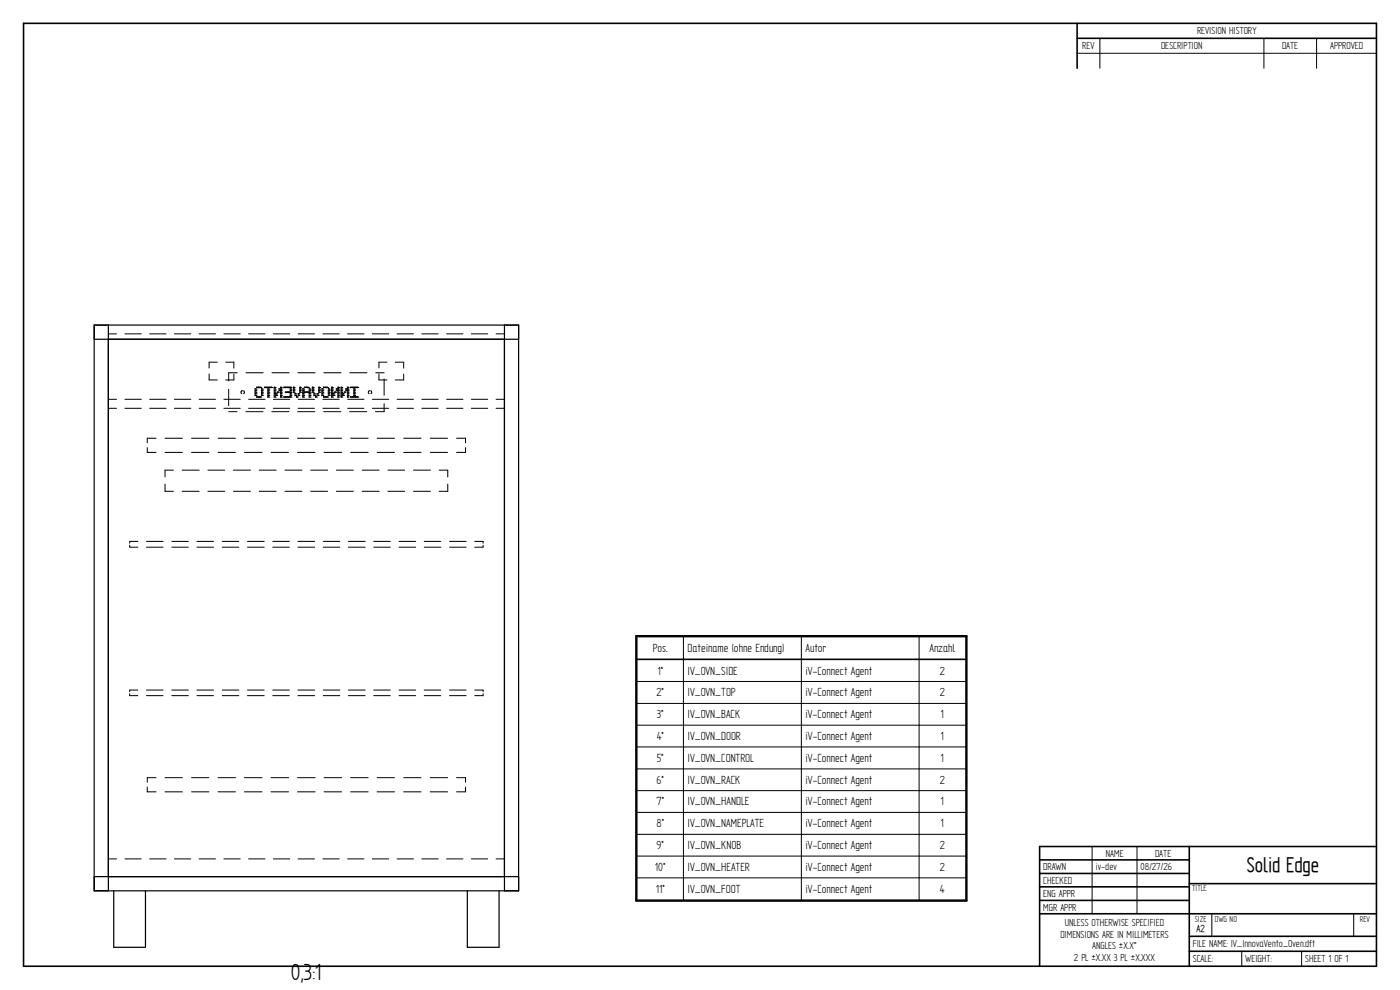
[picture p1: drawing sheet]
<svg xmlns="http://www.w3.org/2000/svg" width="297mm" height="210mm" viewBox="0 0 297 210" stroke-linecap="round" stroke-linejoin="round" font-family="sans-serif">
<g fill="none" stroke="#000" stroke-width=".34">
<path d="M5 5h287v200h-287zM228.5 5v9.5M228.5 8.1h63.5M135 139.9h70M252.3 179.6v25.4M292 179.6h-71.4v25.4M220.6 182.4h31.7M220.6 185.3h31.7M220.6 188.1h31.7M220.6 191h31.7M220.6 193.8h71.4M252.3 187.5h39.7"/>
<path d="M252.3 198.6h39.7M252.3 201.8h39.7"/>
</g>
<g fill="none" stroke="#000" stroke-width=".21">
<path d="M228.5 11.3h63.5M233.3 8.1v6.4M268.1 8.1v6.4M279.3 8.1v6.4M23 70.8h1.7M26.5 70.8h3.5M31.7 70.8h3.5M37 70.8h3.5M42.2 70.8h3.5M44.4 79.3v1.3h1.7M46.1 76.8h-1.7v1.3M47.5 70.8h3.5"/>
<path d="M47.9 76.8h1.7v1.3M49.6 79.4v1.2h-1.7M50.3 79.1h-1.8v1.7M52.2 79.1h3.6M52.7 70.8h3.5M57.7 79.1h3.6M58 70.8h3.5M63.2 79.1h3.6M63.2 70.8h3.5M68.5 70.8h3.5M68.7 79.1h3.6M73.7 70.8h3.5"/>
<path d="M74.2 79.1h3.7M79 70.8h3.5M79.7 79.1h1.8M80.4 79.3v1.3h1.7M82.1 76.8h-1.7v1.3M83.9 76.8h1.7v1.3M84.2 70.8h3.5M85.6 79.4v1.2h-1.7M89.5 70.8h3.5M94.7 70.8h3.5M100 70.8h3.5M105.2 70.8h1.8"/>
<path d="M23 84.7h1.7M23 86.6h1.7M26.5 84.7h3.5M26.5 86.6h3.5M31.2 95v1h1.9M31.7 84.7h3.5M31.7 86.6h3.5M33.1 93h-1.9v.9M35 93h3.7M35 96h3.7M36.8 99.7h-1.8v1.5M37 84.7h3.5"/>
<path d="M37 86.6h3.5M38.7 99.7h3.5M40.6 93h3.7M40.6 96h3.7M42.2 84.7h3.5M42.2 86.6h3.5M44.1 99.7h3.6M46.3 93h3.7M46.3 96h3.7M47.5 84.7h3.5M47.5 86.6h3.5M48.5 87.3h1.8"/>
<path d="M48.5 82.6v3.5M49.5 99.7h3.6M51.3 82.9h.1M51.3 82.9l-.2 .2 .2 .4M51.7 82.9l.2 .3-.2 .3M51.9 93h3.7M51.9 96h3.7M52.2 87.3h3.6M52.7 84.7h3.5M52.7 86.6h3.5M54.1 82.5h.1M54.1 82.8h.1"/>
<path d="M54.1 83.1h.1M54.1 83.5h.1M54.1 83.8h.1M54.1 82.5v.1M54.1 82.8v.2M54.1 83.1v.2M54.1 83.5v.2M54.1 83.8v.2M54.2 83.5l.1 .1M54.2 83.1l.1 .1M54.2 82.5h.1M54.2 82.8l.1 .1"/>
<path d="M54.2 83.8l.1 .1M54.3 82.5h.1M54.3 82.9h.1M54.3 83.2h.1M54.3 83.6h.1M54.3 83.9h.1M54.4 82.1h.1M54.4 84.2h.1M54.4 82.1v.2M54.4 84.2v.1M54.6 82.1l.1 .1M54.6 84.2h.1"/>
<path d="M54.7 82.2h.1M54.7 84.2h.1M54.8 84.2h.1M54.8 82.1h.1M54.8 82.1v.2M54.8 84.2v.1M54.9 84.2h.1M54.9 82.1l.1 .1M55 84.2h.1M55 82.2h.1M55 99.7h3.6M55.1 84.2h.1"/>
<path d="M55.1 82.1h.1M55.1 82.1v.2M55.1 84.2v.1M55.2 84.2h.1M55.2 82.1l.1 .1M55.3 84.2h.1M55.3 82.2h.1M55.5 83.8h.1M55.5 83.5h.1M55.5 83.1h.1M55.5 82.8h.1M55.5 82.5h.1"/>
<path d="M55.5 82.5v.1M55.5 82.8v.2M55.5 83.1v.2M55.5 83.5v.2M55.5 83.8v.2M55.6 83.8l.1 .1M55.6 83.5l.1 .1M55.6 83.1l.1 .1M55.6 82.8l.1 .1M55.6 82.5h.1M55.7 83.9h.1M55.7 83.6h.1"/>
<path d="M55.7 83.2h.1M55.7 82.9h.1M55.7 82.5h.1M56.1 82.1h.1M56.1 82.1v.2M56.3 82.1v.1M56.3 82.2h.1M56.5 82.1h.1M56.5 82.1v.2M56.6 82.1l.1 .1M56.7 82.2h.1M56.8 84.2h.1"/>
<path d="M56.8 83.5h.1M56.8 82.8h.1M56.8 82.1h.1M56.8 82.5h.1M56.8 83.1h.1M56.8 83.8h.1M56.8 82.1v.2M56.8 82.5v.1M56.8 82.8v.2M56.8 83.1v.2M56.8 83.5v.2M56.8 83.8v.2"/>
<path d="M56.8 84.2v.1M56.9 83.8l.1 .1M56.9 84.2h.1M56.9 83.5l.1 .1M56.9 82.8l.1 .1M56.9 82.1l.1 .1M56.9 82.5h.1M56.9 83.1l.1 .1M57 84.2h.1M57 83.6h.1M57 82.9h.1M57 82.2h.1"/>
<path d="M57 82.5h.1M57 83.2h.1M57 83.9h.1M57.1 82.1h.1M57.1 82.1v.2M57.3 82.1l.1 .1M57.4 82.2h.1M57.5 82.1h.1M57.5 82.1v.2M57.5 93h3.7M57.5 96h3.7M57.6 82.1l.1 .1"/>
<path d="M57.7 87.3h3.6M57.7 82.2h.1M58 84.7h3.5M58 86.6h3.5M58.2 84.2h.1M58.2 83.8h.1M58.2 83.1h.1M58.2 82.5h.1M58.2 82.1h.1M58.2 82.8h.1M58.2 83.5h.1M58.2 82.1v.2"/>
<path d="M58.2 82.5v.1M58.2 82.8v.2M58.2 83.1v.2M58.2 83.5v.2M58.2 83.8v.2M58.2 84.2v.1M58.3 82.8l.1 .1M58.3 83.1l.1 .1M58.3 83.5l.1 .1M58.3 83.8l.1 .1M58.3 84.2h.1M58.3 82.5h.1"/>
<path d="M58.3 82.1l.1 .1M58.4 84.2h.1M58.4 83.9h.1M58.4 83.2h.1M58.4 82.5h.1M58.4 82.2h.1M58.4 82.9h.1M58.4 83.6h.1M58.5 83.5h.1M58.5 83.8h.1M58.5 83.5v.2M58.5 83.8v.2"/>
<path d="M58.6 83.5l.1 .1M58.6 83.8l.1 .1M58.7 83.6h.1M58.7 83.9h.1M58.8 83.1h.1M58.8 83.1v.2M59 83.1l.1 .1M59.1 83.2h.1M59.2 82.8h.1M59.2 82.5h.1M59.2 82.5v.1M59.2 82.8v.2"/>
<path d="M59.3 82.8l.1 .1M59.3 82.5h.1M59.4 82.9h.1M59.4 82.5h.1M59.5 83.8h.1M59.5 83.1h.1M59.5 82.5h.1M59.5 82.1h.1M59.5 82.8h.1M59.5 83.5h.1M59.5 84.2h.1M59.5 82.1v.2"/>
<path d="M59.5 82.5v.1M59.5 82.8v.2M59.5 83.1v.2M59.5 83.5v.2M59.5 83.8v.2M59.5 84.2v.1M59.6 83.8l.1 .1M59.6 83.1l.1 .1M59.6 82.5h.1M59.6 82.1l.1 .1M59.6 82.8l.1 .1M59.6 83.5l.1 .1"/>
<path d="M59.6 84.2h.1M59.7 83.9h.1M59.7 83.2h.1M59.7 82.5h.1M59.7 82.2h.1M59.7 82.9h.1M59.7 83.6h.1M59.7 84.2h.1M60.2 82.1h.1M60.2 84.2h.1M60.2 82.1v.2M60.2 84.2v.1"/>
<path d="M60.3 82.1l.1 .1M60.3 84.2h.1M60.4 82.2h.1M60.4 84.2h.1M60.5 99.7h3.6M60.5 84.2h.1M60.5 83.1h.1M60.5 82.1h.1M60.5 82.1v.2M60.5 83.1v.2M60.5 84.2v.1M60.7 84.2h.1"/>
<path d="M60.7 83.1v.1M60.7 82.1v.1M60.7 83.2h.1M60.7 82.2h.1M60.9 82.1h.1M60.9 83.1h.1M60.9 84.2h.1M60.9 82.1v.2M60.9 83.1v.2M60.9 84.2v.1M61 82.1v.1M61 83.1v.1"/>
<path d="M61 84.2h.1M61 82.2h.1M61 83.2h.1M61.2 84.2h.1M61.2 83.1h.1M61.2 82.1h.1M61.2 82.1v.2M61.2 83.1v.2M61.2 84.2v.1M61.3 84.2h.1M61.3 83.1l.1 .1M61.3 82.1l.1 .1"/>
<path d="M61.4 84.2h.1M61.4 83.2h.1M61.4 82.2h.1M61.6 83.8h.1M61.6 82.8h.1M61.6 82.1h.1M61.6 82.5h.1M61.6 83.1h.1M61.6 83.5h.1M61.6 84.2h.1M61.6 82.1v.2M61.6 82.5v.1"/>
<path d="M61.6 82.8v.2M61.6 83.1v.2M61.6 83.5v.2M61.6 83.8v.2M61.6 84.2v.1M61.7 83.8v.1M61.7 82.8v.1M61.7 82.1v.1M61.7 83.5v.1M61.7 84.2h.1M61.7 82.5h.1M61.7 83.1v.1"/>
<path d="M61.7 83.9h.1M61.7 82.9h.1M61.7 82.2h.1M61.7 83.2h.1M61.7 83.6h.1M62.2 82.1h.1M62.2 82.5h.1M62.2 82.8h.1M62.2 83.1h.1M62.2 82.1v.2M62.2 82.5v.1M62.2 82.8v.2"/>
<path d="M62.2 83.1v.2M62.4 82.8v.1M62.4 82.1v.1M62.4 82.5h.1M62.4 83.1v.1M62.4 82.2h.1M62.4 82.9h.1M62.4 83.2h.1M62.6 83.5h.1M62.6 83.8h.1M62.6 83.5v.2M62.6 83.8v.2"/>
<path d="M62.7 83.5v.1M62.7 83.8v.1M62.7 83.6h.1M62.7 83.9h.1M62.9 84.2h.1M62.9 84.2v.1M63 84.2h.1M63.1 84.2h.1M63.1 93h3.7M63.1 96h3.7M63.2 87.3h3.6M63.2 83.8h.1"/>
<path d="M63.2 83.5h.1M63.2 84.7h3.5M63.2 86.6h3.5M63.2 83.5v.2M63.2 83.8v.2M63.4 83.8v.1M63.4 83.5v.1M63.4 83.9h.1M63.4 83.6h.1M63.6 83.1h.1M63.6 82.8h.1M63.6 82.5h.1"/>
<path d="M63.6 82.1h.1M63.6 82.1v.2M63.6 82.5v.1M63.6 82.8v.2M63.6 83.1v.2M63.7 83.1l.1 .1M63.7 82.8l.1 .1M63.7 82.5h.1M63.7 82.1l.1 .1M63.8 83.2h.1M63.8 82.9h.1M63.8 82.5h.1"/>
<path d="M63.8 82.2h.1M64.2 82.8h.1M64.2 82.5h.1M64.2 83.1h.1M64.2 83.5h.1M64.2 83.8h.1M64.2 84.2h.1M64.2 82.5v.1M64.2 82.8v.2M64.2 83.1v.2M64.2 83.5v.2M64.2 83.8v.2"/>
<path d="M64.2 84.2v.1M64.4 84.2h.1M64.4 83.8v.1M64.4 82.5h.1M64.4 82.8v.1M64.4 83.1v.1M64.4 83.5v.1M64.4 82.9h.1M64.4 83.2h.1M64.4 83.6h.1M64.4 83.9h.1M64.6 83.1h.1"/>
<path d="M64.6 82.1h.1M64.6 82.1v.2M64.6 83.1v.2M64.7 82.1l.1 .1M64.7 83.1l.1 .1M64.8 83.2h.1M64.8 82.2h.1M64.9 82.1h.1M64.9 83.1h.1M64.9 82.1v.2M64.9 83.1v.2M65.1 82.1v.1"/>
<path d="M65.1 83.1v.1M65.1 82.2h.1M65.1 83.2h.1M65.2 83.1h.1M65.2 82.1h.1M65.2 82.1v.2M65.2 83.1v.2M65.4 83.1v.1M65.4 82.1v.1M65.4 83.2h.1M65.4 82.2h.1M65.6 84.2h.1"/>
<path d="M65.6 83.8h.1M65.6 83.5h.1M65.6 82.5h.1M65.6 82.8h.1M65.6 83.1h.1M65.6 82.5v.1M65.6 82.8v.2M65.6 83.1v.2M65.6 83.5v.2M65.6 83.8v.2M65.6 84.2v.1M65.7 84.2h.1"/>
<path d="M65.7 83.8l.1 .1M65.7 83.5l.1 .1M65.7 82.5h.1M65.7 82.8l.1 .1M65.7 83.1l.1 .1M65.8 84.2h.1M65.8 83.9h.1M65.8 83.6h.1M65.8 82.5h.1M65.8 82.9h.1M65.8 83.2h.1M65.9 99.7h3.6"/>
<path d="M66.3 83.1h.1M66.3 82.8h.1M66.3 82.5h.1M66.3 82.1h.1M66.3 82.1v.2M66.3 82.5v.1M66.3 82.8v.2M66.3 83.1v.2M66.4 83.1l.1 .1M66.4 82.8l.1 .1M66.4 82.5h.1M66.4 82.1l.1 .1"/>
<path d="M66.5 83.2h.1M66.5 82.9h.1M66.5 82.5h.1M66.5 82.2h.1M66.6 83.8h.1M66.6 83.5h.1M66.6 83.5v.2M66.6 83.8v.2M66.7 83.8l.1 .1M66.7 83.5l.1 .1M66.8 83.9h.1M66.8 83.6h.1"/>
<path d="M66.9 84.2h.1M66.9 84.2v.1M67.1 84.2h.1M67.3 83.5h.1M67.3 83.8h.1M67.3 83.5v.2M67.3 83.8v.2M67.4 83.8l.1 .1M67.4 83.5l.1 .1M67.5 83.6h.1M67.5 83.9h.1M67.6 82.1h.1"/>
<path d="M67.6 82.5h.1M67.6 82.8h.1M67.6 83.1h.1M67.6 82.1v.2M67.6 82.5v.1M67.6 82.8v.2M67.6 83.1v.2M67.7 82.1l.1 .1M67.7 83.1l.1 .1M67.7 82.5h.1M67.7 82.8l.1 .1M67.8 82.2h.1"/>
<path d="M67.8 82.5h.1M67.8 82.9h.1M67.8 83.2h.1M68.3 82.5h.1M68.3 82.8h.1M68.3 83.1h.1M68.3 83.5h.1M68.3 83.8h.1M68.3 82.5v.1M68.3 82.8v.2M68.3 83.1v.2M68.3 83.5v.2"/>
<path d="M68.3 83.8v.2M68.4 82.8l.1 .1M68.4 83.8l.1 .1M68.4 83.1l.1 .1M68.4 82.5h.1M68.4 83.5l.1 .1M68.5 82.5h.1M68.5 82.9h.1M68.5 83.2h.1M68.5 83.6h.1M68.5 83.9h.1M68.5 84.7h3.5"/>
<path d="M68.5 86.6h3.5M68.6 84.2h.1M68.6 82.1h.1M68.6 82.1v.2M68.6 84.2v.1M68.7 87.3h3.6M68.7 84.2h.1M68.7 82.1l.1 .1M68.7 93h3.8M68.7 96h3.8M68.8 84.2h.1M68.8 82.2h.1"/>
<path d="M69 82.1h.1M69 84.2h.1M69 82.1v.2M69 84.2v.1M69.1 82.1l.1 .1M69.1 84.2h.1M69.2 82.2h.1M69.2 84.2h.1M69.3 84.2h.1M69.3 82.1h.1M69.3 82.1v.2M69.3 84.2v.1"/>
<path d="M69.4 84.2h.1M69.4 82.1l.1 .1M69.5 84.2h.1M69.5 82.2h.1M69.6 83.8h.1M69.6 83.5h.1M69.6 83.1h.1M69.6 82.8h.1M69.6 82.5h.1M69.6 82.5v.1M69.6 82.8v.2M69.6 83.1v.2"/>
<path d="M69.6 83.5v.2M69.6 83.8v.2M69.8 83.8v.1M69.8 83.5v.1M69.8 83.1v.1M69.8 82.8v.1M69.8 82.5h.1M69.8 83.9h.1M69.8 83.6h.1M69.8 83.2h.1M69.8 82.9h.1M70.3 84.2h.1"/>
<path d="M70.3 83.8h.1M70.3 83.1h.1M70.3 82.5h.1M70.3 82.1h.1M70.3 82.8h.1M70.3 83.5h.1M70.3 82.1v.2M70.3 82.5v.1M70.3 82.8v.2M70.3 83.1v.2M70.3 83.5v.2M70.3 83.8v.2"/>
<path d="M70.3 84.2v.1M70.4 84.2h.1M70.4 83.8l.1 .1M70.4 83.5l.1 .1M70.4 83.1l.1 .1M70.4 82.5h.1M70.4 82.1l.1 .1M70.4 82.8l.1 .1M70.5 84.2h.1M70.5 83.9h.1M70.5 83.2h.1M70.5 82.5h.1"/>
<path d="M70.5 82.2h.1M70.5 82.9h.1M70.5 83.6h.1M70.7 83.5h.1M70.7 83.8h.1M70.7 83.5v.2M70.7 83.8v.2M70.8 83.8l.1 .1M70.8 83.5l.1 .1M70.9 83.6h.1M70.9 83.9h.1M71 83.1h.1"/>
<path d="M71 83.1v.2M71.1 83.1l.1 .1M71.2 83.2h.1M71.3 82.8h.1M71.3 82.5h.1M71.3 82.5v.1M71.3 82.8v.2M71.4 99.7h3.6M71.5 82.8v.1M71.5 82.5h.1M71.5 82.9h.1M71.7 83.8h.1"/>
<path d="M71.7 83.1h.1M71.7 82.5h.1M71.7 82.1h.1M71.7 82.8h.1M71.7 83.5h.1M71.7 84.2h.1M71.7 82.1v.2M71.7 82.5v.1M71.7 82.8v.2M71.7 83.1v.2M71.7 83.5v.2M71.7 83.8v.2"/>
<path d="M71.7 84.2v.1M71.8 83.8v.1M71.8 83.1v.1M71.8 82.5h.1M71.8 82.1v.1M71.8 82.8v.1M71.8 83.5v.1M71.8 84.2h.1M71.8 83.9h.1M71.8 83.2h.1M71.8 82.2h.1M71.8 82.9h.1"/>
<path d="M71.8 83.6h.1M72.3 83.5h.1M72.3 82.8h.1M72.3 82.1h.1M72.3 82.5h.1M72.3 83.1h.1M72.3 83.8h.1M72.3 84.2h.1M72.3 82.1v.2M72.3 82.5v.1M72.3 82.8v.2M72.3 83.1v.2"/>
<path d="M72.3 83.5v.2M72.3 83.8v.2M72.3 84.2v.1M72.5 83.8v.1M72.5 83.1v.1M72.5 83.5v.1M72.5 82.8v.1M72.5 82.1v.1M72.5 82.5h.1M72.5 84.2h.1M72.5 83.6h.1M72.5 82.9h.1"/>
<path d="M72.5 82.2h.1M72.5 83.2h.1M72.5 83.9h.1M72.7 83.8h.1M72.7 83.5h.1M72.7 83.5v.2M72.7 83.8v.2M72.8 83.8l.1 .1M72.8 83.5l.1 .1M72.9 83.9h.1M72.9 83.6h.1M73 83.1h.1"/>
<path d="M73 83.1v.2M73.2 83.1v.1M73.2 83.2h.1M73.4 82.5h.1M73.4 82.8h.1M73.4 82.5v.1M73.4 82.8v.2M73.5 82.8v.1M73.5 82.5h.1M73.5 82.9h.1M73.7 84.2h.1M73.7 83.5h.1"/>
<path d="M73.7 82.8h.1M73.7 82.1h.1M73.7 82.5h.1M73.7 83.1h.1M73.7 83.8h.1M73.7 82.1v.2M73.7 82.5v.1M73.7 82.8v.2M73.7 83.1v.2M73.7 83.5v.2M73.7 83.8v.2M73.7 84.2v.1"/>
<path d="M73.7 84.7h3.5M73.7 86.6h3.5M73.8 84.2h.1M73.8 83.5l.1 .1M73.8 82.8l.1 .1M73.8 83.1l.1 .1M73.8 82.1l.1 .1M73.8 82.5h.1M73.8 83.8l.1 .1M73.9 84.2h.1M73.9 83.6h.1M73.9 82.9h.1"/>
<path d="M73.9 82.2h.1M73.9 82.5h.1M73.9 83.2h.1M73.9 83.9h.1M74.2 87.3h3.6M74.4 84.2h.1M74.4 82.1h.1M74.4 82.1v.2M74.4 84.2v.1M74.4 93h3.7M74.4 96h3.7M74.5 84.2h.1"/>
<path d="M74.5 82.1v.1M74.5 82.2h.1M74.7 82.1h.1M74.7 84.2h.1M74.7 82.1v.2M74.7 84.2v.1M74.8 84.2h.1M74.8 82.1l.1 .1M74.9 82.2h.1M74.9 84.2h.1M75.1 84.2h.1M75.1 82.1h.1"/>
<path d="M75.1 82.5h.1M75.1 82.8h.1M75.1 83.1h.1M75.1 83.5h.1M75.1 83.8h.1M75.1 82.1v.2M75.1 82.5v.1M75.1 82.8v.2M75.1 83.1v.2M75.1 83.5v.2M75.1 83.8v.2M75.1 84.2v.1"/>
<path d="M75.2 84.2h.1M75.2 82.1v.1M75.2 82.8v.1M75.2 83.5v.1M75.2 82.5h.1M75.2 83.1v.1M75.2 83.8v.1M75.2 82.2h.1M75.2 82.9h.1M75.2 83.2h.1M75.2 83.6h.1M75.2 83.9h.1"/>
<path d="M75.4 82.1h.1M75.4 84.2h.1M75.4 82.1v.2M75.4 84.2v.1M75.5 82.1l.1 .1M75.5 84.2h.1M75.6 82.2h.1M75.6 84.2h.1M75.7 82.1h.1M75.7 84.2h.1M75.7 82.1v.2M75.7 84.2v.1"/>
<path d="M75.9 82.1v.1M75.9 84.2h.1M75.9 82.2h.1M76.8 99.7h3.6M78.3 82.9h.1M78.3 82.9l-.2 .2 .2 .4M78.7 82.9l.2 .3-.2 .3M79 84.7h3.5M79 86.6h3.5M80 93h3.7M80 96h3.7M81.5 85.6v1.7h-1.8"/>
<path d="M81.5 80.4v3.5M82.3 99.7h3.6M84.2 84.7h3.5M84.2 86.6h3.5M85.6 93h3.7M85.6 96h3.7M87.7 99.7h3.6M89.5 84.7h3.5M89.5 86.6h3.5M91.3 93h3.7M91.3 96h3.7M93.2 99.7h1.8v1.5"/>
<path d="M94.7 84.7h3.5M94.7 86.6h3.5M96.9 93h1.9v.9M98.8 95v1h-1.9M100 84.7h3.5M100 86.6h3.5M105.2 84.7h1.8M105.2 86.6h1.8M27.5 115.7v.4h1.8M29.3 114.9h-1.8v.3M31.1 114.9h3.5M31.1 116.1h3.5"/>
<path d="M35 102.7v1.5h1.8M36.4 114.9h3.6M36.4 116.1h3.6M38.7 104.2h3.5M41.8 114.9h3.5M41.8 116.1h3.5M44.1 104.2h3.6M47.2 114.9h3.5M47.2 116.1h3.5M49.5 104.2h3.6M52.5 114.9h3.5M52.5 116.1h3.5"/>
<path d="M55 104.2h3.6M57.9 114.9h3.5M57.9 116.1h3.5M60.5 104.2h3.6M63.2 114.9h3.6M63.2 116.1h3.6M65.9 104.2h3.6M68.6 114.9h3.5M68.6 116.1h3.5M71.4 104.2h3.6M73.9 114.9h3.6M73.9 116.1h3.6"/>
<path d="M76.8 104.2h3.6M79.3 114.9h3.5M79.3 116.1h3.5M82.3 104.2h3.6M84.7 114.9h3.5M84.7 116.1h3.5M87.7 104.2h3.6M90 114.9h3.5M90 116.1h3.5M95 102.7v1.5h-1.8M95.4 114.9h3.5M95.4 116.1h3.5"/>
<path d="M100.7 114.9h1.8v.3M102.5 115.7v.4h-1.8M145 135v56.1M170 135v56.1M195 135v56.1M27.5 147.2v.4h1.8M29.3 146.4h-1.8v.3M31.1 146.4h3.5M31.1 147.6h3.5M36.4 146.4h3.6M36.4 147.6h3.6M41.8 146.4h3.5"/>
<path d="M41.8 147.6h3.5M47.2 146.4h3.5M47.2 147.6h3.5M52.5 146.4h3.5M52.5 147.6h3.5M57.9 146.4h3.5M57.9 147.6h3.5M63.2 146.4h3.6M63.2 147.6h3.6M68.6 146.4h3.5M68.6 147.6h3.5M73.9 146.4h3.6"/>
<path d="M73.9 147.6h3.6M79.3 146.4h3.5M79.3 147.6h3.5M84.7 146.4h3.5M84.7 147.6h3.5M90 146.4h3.5M90 147.6h3.5M95.4 146.4h3.5M95.4 147.6h3.5M100.7 146.4h1.8v.3M102.5 147.2v.4h-1.8M135 144.6h70"/>
<path d="M135 149.2h70M135 153.8h70M135 158.5h70M31.2 167v1h1.9M33.1 165h-1.9v.9M35 165h3.7M35 168h3.7M40.6 165h3.7M40.6 168h3.7M46.3 165h3.7M46.3 168h3.7M51.9 165h3.7"/>
<path d="M51.9 168h3.7M57.5 165h3.7M57.5 168h3.7M63.1 165h3.7M63.1 168h3.7M68.7 165h3.8M68.7 168h3.8M74.4 165h3.7M74.4 168h3.7M80 165h3.7M80 168h3.7M85.6 165h3.7"/>
<path d="M85.6 168h3.7M91.3 165h3.7M91.3 168h3.7M96.9 165h1.9v.9M98.8 167v1h-1.9M135 163.1h70M135 167.7h70M135 172.3h70M135 177h70M231.7 179.6v14.2M241.2 179.6v14.2M23 182.2h1.7"/>
<path d="M26.5 182.2h3.5M31.7 182.2h3.5M37 182.2h3.5M42.2 182.2h3.5M47.5 182.2h3.5M52.7 182.2h3.5M58 182.2h3.5M63.2 182.2h3.5M68.5 182.2h3.5M73.7 182.2h3.5M79 182.2h3.5M84.2 182.2h3.5"/>
<path d="M89.5 182.2h3.5M94.7 182.2h3.5M100 182.2h3.5M105.2 182.2h1.8M135 181.6h70M135 186.2h70M257.1 193.9v4.7M287.2 193.9v4.7M263.4 201.8v3.2M276.1 201.8v3.2"/>
</g>
<path d="M20 69h90v120h-90zM20 72h90M23 69v120M107 69v120M20 186h90M24.1 189v12h6.8v-12M99.1 189v12h6.8v-12" fill="none" stroke="#000" stroke-width=".25"/>
<path d="M135 135h70v56.1h-70z" fill="none" stroke="#000" stroke-width=".51"/>
<text font-size="5.6" x="61.7" y="208">0,3:1</text>
<text font-size="5.1" x="264.5" y="185.1">Solid Edge</text>
<g font-size="2.8">
<text x="138.5" y="138.3">Pos.</text>
<text x="139.5" y="143.1">1*</text>
<text x="145.9" y="138.3">Dateiname (ohne Endung)</text>
<text x="145.9" y="143.1">IV_OVN_SIDE</text>
<text x="170.9" y="138.3">Autor</text>
<text x="170.9" y="143.1">iV-Connect Agent</text>
<text x="197.2" y="138.3">Anzahl</text>
<text x="199.4" y="143.1">2</text>
<text x="139.3" y="147.7">2*</text>
<text x="145.9" y="147.7">IV_OVN_TOP</text>
<text x="170.9" y="147.7">iV-Connect Agent</text>
<text x="199.4" y="147.7">2</text>
<text x="139.4" y="152.4">3*</text>
<text x="145.9" y="152.4">IV_OVN_BACK</text>
<text x="170.9" y="152.4">iV-Connect Agent</text>
<text x="199.6" y="152.4">1</text>
<text x="139.3" y="157">4*</text>
<text x="139.3" y="161.6">5*</text>
<text x="145.9" y="157">IV_OVN_DOOR</text>
<text x="145.9" y="161.6">IV_OVN_CONTROL</text>
<text x="170.9" y="157">iV-Connect Agent</text>
<text x="170.9" y="161.6">iV-Connect Agent</text>
<text x="199.6" y="157">1</text>
<text x="199.6" y="161.6">1</text>
<text x="139.3" y="166.2">6*</text>
<text x="145.9" y="166.2">IV_OVN_RACK</text>
<text x="170.9" y="166.2">iV-Connect Agent</text>
<text x="199.4" y="166.2">2</text>
<text x="139.3" y="170.9">7*</text>
<text x="145.9" y="170.9">IV_OVN_HANDLE</text>
<text x="170.9" y="170.9">iV-Connect Agent</text>
<text x="199.6" y="170.9">1</text>
<text x="139.3" y="175.5">8*</text>
<text x="145.9" y="175.5">IV_OVN_NAMEPLATE</text>
<text x="170.9" y="175.5">iV-Connect Agent</text>
<text x="199.6" y="175.5">1</text>
<text x="138.9" y="184.7">10*</text>
<text x="139.3" y="180.1">9*</text>
<text x="145.9" y="180.1">IV_OVN_KNOB</text>
<text x="145.9" y="184.7">IV_OVN_HEATER</text>
<text x="170.9" y="180.1">iV-Connect Agent</text>
<text x="170.9" y="184.7">iV-Connect Agent</text>
<text x="199.4" y="180.1">2</text>
<text x="199.4" y="184.7">2</text>
<text x="139.1" y="189.4">11*</text>
<text x="145.9" y="189.4">IV_OVN_FOOT</text>
<text x="170.9" y="189.4">iV-Connect Agent</text>
<text x="199.4" y="189.4">4</text>
</g>
<g font-size="2.5">
<text x="229.6" y="10.5">REV</text>
<text x="246.3" y="10.5">DESCRIPTION</text>
<text x="254" y="7.3">REVISION HISTORY</text>
<text x="272" y="10.5">DATE</text>
<text x="282.2" y="10.5">APPROVED</text>
<text x="221.3" y="184.6">DRAWN</text>
<text x="232.5" y="184.6">iv-dev</text>
<text x="234.6" y="181.7">NAME</text>
<text x="242" y="184.6">08/27/26</text>
<text x="245.1" y="181.7">DATE</text>
<text x="221.3" y="187.5">CHECKED</text>
<text x="221.3" y="190.3">ENG APPR</text>
<text x="221.3" y="193.2">MGR APPR</text>
<text x="225.9" y="196.4">UNLESS OTHERWISE SPECIFIED</text>
<text x="225" y="198.9">DIMENSIONS ARE IN MILLIMETERS</text>
<text x="227.8" y="203.9">2 PL ±X.XX 3 PL ±X.XXX</text>
<text x="231.7" y="201.4">ANGLES ±X.X°</text>
<text x="253.1" y="201">FILE NAME: IV_InnovaVento_Oven.dft</text>
<text x="253.1" y="204.1">SCALE:</text>
<text x="264.2" y="204.1">WEIGHT:</text>
<text x="276.9" y="204.1">SHEET 1 OF 1</text>
</g>
<text font-size="2.4" x="253.8" y="197.6">A2</text>
<g font-size="2">
<text x="252.9" y="189.1">TITLE</text>
<text x="253.4" y="195.5">SIZE</text>
<text x="257.7" y="195.5">DWG NO</text>
<text x="288.5" y="195.5">REV</text>
</g>
</svg>
